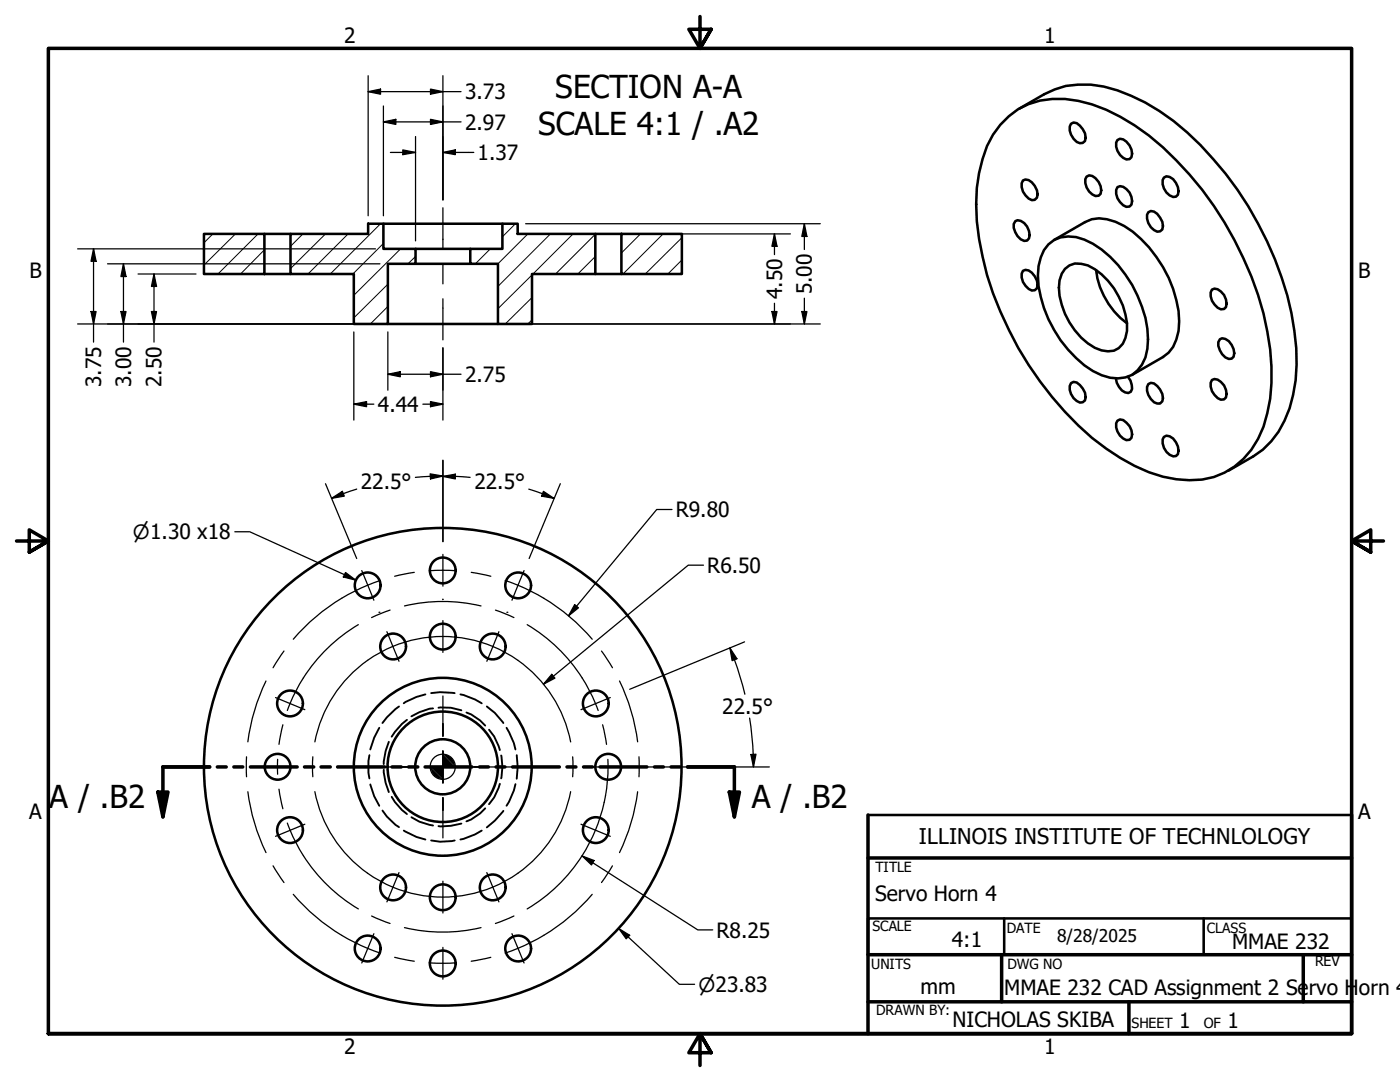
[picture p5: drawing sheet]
<svg xmlns="http://www.w3.org/2000/svg" width="279mm" height="216mm" viewBox="0 0 279 216" stroke-linecap="round" stroke-linejoin="round" font-family="sans-serif">
<!-- layer: Hatch (ANSI) -->
<g fill="none" stroke="#000" stroke-width=".2">
<path d="M42.5 46.7l-1.8 1.8M47 46.7l-6.3 6.2M51.5 46.7l-8 8M52.8 54.4l-.3 .3M52.8 49.8l-4.8 4.9M60.5 46.7l-2.5 2.4M65 46.7l-7 6.9M69.5 46.7l-8 8M75.9 44.6l-10 10.1M76.5 48.6l-6.1 6.1M77.4 56.7l-6.8 6.7M79.9 49.7l-9.3 9.2"/>
<path d="M82.9 51.2l-1.5 1.4M97.9 49.7l-3 2.9M102.9 44.6l-2.6 2.6M105.3 46.7l-5.9 5.9M106.2 59.4l-5.4 5.2M106.2 54.9l-6.8 6.7M109.9 46.7l-10.5 10.5M114.4 46.7l-8 8M118.8 51.2l-3.5 3.5M118.8 46.7l-7.9 8M127.8 46.7l-3.8 3.8M132.3 46.7l-8 8"/>
<path d="M136.1 51.9l-2.8 2.8M136.1 47.4l-7.3 7.3M77.4 61.2l-3.5 3.4M106.2 63.8l-.9 .8"/>
</g>
<!-- layer: Hidden (ANSI) -->
<g fill="none" stroke="#000" stroke-width=".38">
<path d="M84.9 138.6l-1.8 .5-2.5 1.2M86 138.3l1.8-.2 2.9 .2M91.9 138.6l2.9 1 1.3 .7M73.7 150.7l-.2 1.1v2.4l.2 1.1M73.9 156.5l.8 2.4 1 1.9M75.7 145.2l-1 2-.8 2.3M76.6 153.6l.4 2.6 .6 1.9M77.6 148l-.6 1.9-.4 2.6M78.2 159l.6 1 1.4 1.6 1 .8M79.6 141l-2.4 2.1-.9 1.2M81.2 143.6l-1 .9-2 2.5M86.4 141.4h-.7l-2 .7-1.6 .8"/>
<path d="M87.5 141.2h2.5l2.1 .5M93.1 142.2l.9 .4 1.8 1.2 1 1M97.2 141l1.5 1.2 1.8 2.1M97.6 145.6l1 1.3 1.2 2.8M99.8 156.4l-1.2 2.7-1 1.4M100 150.7a10.4 10.4 0 0 1 0 4.6M101.1 145.2l1.5 3.1 .3 1.2M102.9 156.5l-.3 1.2-1 2.3-.5 .8M103.1 150.7l.2 2.3-.2 2.4M76.3 161.7l.9 1.2 1.7 1.7 .7 .4M80.6 165.7l2.5 1.3 1.8 .5M82.1 163.1l1.6 .9 2.7 .7"/>
<path d="M86 167.7l1.8 .3 2.9-.3M92.1 164.3l-2.1 .5h-2.5M96.1 165.7l-1.3 .8-2.9 1M96.8 161.3l-1 1-1.8 1.2-.9 .4M100.5 161.8l-1.8 2-1.5 1.3"/>
</g>
<!-- layer: Visible (ANSI) -->
<g fill="none" stroke="#000" stroke-width=".51">
<path d="M199.6 24.9a14.7 14.7 0 0 1 12.9-5.2 32.2 32.2 0 0 1 16.8 7.4 68.2 68.2 0 0 1 23.6 39.1 36.9 36.9 0 0 1-.7 19 15.3 15.3 0 0 1-17.4 10.4 30.3 30.3 0 0 1-14-6.1 65.3 65.3 0 0 1-19.4-23.7 57.5 57.5 0 0 1-6.6-25 28.1 28.1 0 0 1 3.4-13.9zM203.5 21.7l4.9-2.9a16.1 16.1 0 0 1 11.9-1.5 39.6 39.6 0 0 1 19.3 11.7 70.1 70.1 0 0 1 18.1 33.5 37.1 37.1 0 0 1-.3 19 17.2 17.2 0 0 1-7.3 9.6l-4.9 2.8M204.2 36a1.78 1.78 0 0 1 2.3 1.1 1.93 1.93 0 0 1 0 2.8 2.29 2.29 0 0 1-2.3-1.7l-.3-.9v-.7zM213.7 24.7l.5-.3a3.2 3.2 0 0 1 2.5 3.1l-.2 .6-.4 .4-.6 .1a2.96 2.96 0 0 1-1.8-3.9zM216.9 35.2l.5-.2a3 3 0 0 1 2.2 3.7l-.3 .4a2.3 2.3 0 0 1-2.4-1.7l-.3-.9v-.7zM223 37.3l.5-.2a2.95 2.95 0 0 1 2.3 3.7l-.4 .4a2.3 2.3 0 0 1-2.4-1.6l-.2-.9v-.8zM223 27.9l.5-.2a3 3 0 0 1 2.3 3.7l-.4 .4a2.3 2.3 0 0 1-2.4-1.7l-.2-.8v-.9zM232.3 35.4a1.73 1.73 0 0 1 2.4 1.1 2.03 2.03 0 0 1 0 2.7 2.51 2.51 0 0 1-2.7-2.4v-.9zM40.7 46.7h12.1v8h-12.1zM52.8 54.7h5.2M52.8 46.7h5.2M58 46.7h15.5v-2.1h3v5.1h6.4v2.9h-5.5v12h-6.8v-9.9h-12.6z"/>
<path d="M76.5 44.6h23.8M82.9 52.6h11M82.9 49.7h11M93.9 49.7h6.4v-5.1h3v2.1h15.5v8h-12.6v9.9h-6.8v-12h-5.5zM118.8 54.7h5.2M118.8 46.7h5.2M124 46.7h12.1v8h-12.1zM202.6 44.1a1.82 1.82 0 0 1 2.4 1.1 2.1 2.1 0 0 1 0 2.8 2.19 2.19 0 0 1-2.4-1.6l-.3-.9v-.8zM204.2 54a1.78 1.78 0 0 1 2.3 1.1l.4 .9 .2 .8-.2 .7-.4 .4a2.29 2.29 0 0 1-2.3-1.6l-.3-.9v-.8zM209.2 48.8a6.2 6.2 0 0 1 7.2-1 22.4 22.4 0 0 1 11.5 13.4 16.7 16.7 0 0 1 .7 10.1 5.7 5.7 0 0 1-7 4.1 13.8 13.8 0 0 1-6.8-4 24.2 24.2 0 0 1-7.7-16.4 9 9 0 0 1 2.1-6.2zM210.4 47.9l6.1-3.6a6.7 6.7 0 0 1 6.1 0 21.3 21.3 0 0 1 9.5 9 21.4 21.4 0 0 1 3.1 12.7 6.9 6.9 0 0 1-3.1 5.2l-6.2 3.6M212.5 53.7l.9-.7a5.3 5.3 0 0 1 5.1 .7 15 15 0 0 1 6.4 12.3 4.2 4.2 0 0 1-2.6 4 6.3 6.3 0 0 1-5.2-1.5 14.4 14.4 0 0 1-5.6-12.6l.4-1.3z"/>
<path d="M218.8 53.9a15.5 15.5 0 0 0 6.1 10.6M229.2 42.4a1.66 1.66 0 0 1 2.3 1l.5 .9 .1 .8-.1 .7-.5 .4a2.29 2.29 0 0 1-2.3-1.7l-.3-.9v-.7zM241.9 57.8l.5-.2a2.95 2.95 0 0 1 2.3 3.7l-.4 .4a2.3 2.3 0 0 1-2.4-1.7l-.3-.9v-.7zM77.4 64.6h22M213.7 76.5l.5-.3a3.2 3.2 0 0 1 2.5 3l-.2 .7-.4 .4a2.29 2.29 0 0 1-2.4-1.7l-.2-.8v-.8zM225.1 75.2a2.8 2.8 0 0 1 .6 3 1.7 1.7 0 0 1-2.4-1l-.4-.8-.2-.9M229.2 76.6l.5-.2a3.2 3.2 0 0 1 2.4 3l-.1 .7-.5 .4a2.26 2.26 0 0 1-2.3-1.7l-.3-.8v-.8zM241.9 75.8l.5-.2a2.95 2.95 0 0 1 2.3 3.7l-.4 .4a2.3 2.3 0 0 1-2.4-1.7l-.3-.8v-.8zM243.5 67.7a1.79 1.79 0 0 1 2.3 1.1 2.03 2.03 0 0 1 0 2.8 2.19 2.19 0 0 1-2.3-1.7l-.4-.9v-.7zM223 83.9l.5-.2a3 3 0 0 1 2.3 3.7l-.4 .4a2.3 2.3 0 0 1-2.4-1.7l-.2-.8v-.8zM232.3 87.2a1.73 1.73 0 0 1 2.4 1.1 2.03 2.03 0 0 1 0 2.7 2.51 2.51 0 0 1-2.7-2.5v-.8z"/>
<circle cx="73.4" cy="116.8" r="2.57"/>
<circle cx="88.4" cy="113.8" r="2.57"/>
<circle cx="103.4" cy="116.8" r="2.57"/>
<circle cx="78.5" cy="129" r="2.57"/>
<circle cx="88.4" cy="127" r="2.57"/>
<circle cx="98.3" cy="129" r="2.57"/>
<circle cx="55.4" cy="153" r="2.57"/>
<circle cx="57.9" cy="140.4" r="2.57"/>
<circle cx="88.4" cy="153" r="17.8"/>
<circle cx="88.4" cy="153" r="5.5"/>
<circle cx="88.4" cy="153" r="11"/>
<circle cx="88.4" cy="153" r="47.7"/>
<circle cx="118.9" cy="140.4" r="2.57"/>
<circle cx="121.4" cy="153" r="2.57"/>
<circle cx="57.9" cy="165.6" r="2.57"/>
<circle cx="78.5" cy="177.1" r="2.57"/>
<circle cx="88.4" cy="179" r="2.57"/>
<circle cx="98.3" cy="177.1" r="2.57"/>
<circle cx="118.9" cy="165.6" r="2.57"/>
<circle cx="73.4" cy="189.3" r="2.57"/>
<circle cx="88.4" cy="192.2" r="2.57"/>
<circle cx="103.4" cy="189.3" r="2.57"/>
</g>
<!-- layer: Section Line (ANSI) -->
<g fill="none" stroke="#000" stroke-width=".7">
<path d="M31.5 158.1h2l-1 4.9zM41.8 153h-9.3v10M43.4 153h1.7M46.7 153h1.8M50 153h9.3M60.8 153h1.8M64.1 153h1.8M67.4 153h9.4M78.2 153h1.9M81.5 153h1.9M84.8 153h9.4M95.7 153h1.8"/>
<path d="M99 153h1.8M102.3 153h9.3M113.2 153h1.7M116.5 153h1.7M119.8 153h9.3M130.6 153h1.8M133.9 153h1.8M137.2 153h9.4v10M145.5 158.1h2.1l-1 4.9z"/>
</g>
<path d="M31.5 158.1h2l-1 4.9zM145.5 158.1h2.1l-1 4.9z" fill="#000"/>
<!-- layer: Border (ANSI) -->
<path d="M139.7 3.3v6.4l-2.2-3.9h4.4l-2.2 3.9 2.2-3.9M3.3 107.9h6.4l-3.9-2.2v4.5l3.9-2.3-3.9 2.3M276.1 107.9h-6.4l3.9-2.2v4.5l-3.9-2.3 3.9 2.3M173.2 171.2h96.5M173.2 162.6v43.6M269.7 162.6v43.6h-260h260v-196.5h-260v196.5M173.2 190.5h96.5M173.2 199.9h96.5M199.9 190.5v9.4M225.3 199.9v6.3M260.1 190.5v9.4M141.9 210.1l-2.2-3.9 2.2 3.9h-4.4l2.2-3.9v6.4" fill="none" stroke="#000" stroke-width=".7"/>
<!-- layer: Title (ANSI) -->
<path d="M173.2 162.6h96.5M173.2 183.3h96.5v7.2h-96.5zM200.4 183.3v7.2M240.2 183.3v7.2M173.2 206.2h96.5" fill="none" stroke="#000" stroke-width=".51"/>
<!-- layer: Dimension (ANSI) -->
<g fill="none" stroke="#000" stroke-width=".25">
<path d="M73.5 18.3l2.4-.5v1zM73.5 18.3h18.5M73.5 15.1v28M85.9 17.8l2.5 .5-2.5 .5zM88.4 15.1v24.8M76.5 24.3l2.5-.5v1zM76.5 24.3h15.5M76.5 21.1v22M77.9 30.4h5M80.4 29.9l2.5 .5-2.5 .5zM82.9 27.2v20.9M85.9 23.8l2.5 .5-2.5 .5z"/>
<path d="M88.4 30.4l2.5-.5v1zM88.4 30.4h6.2M15.5 49.7h59.4M18.7 49.7l.5 2.4h-1zM18.7 49.7v18.6M21.5 52.6h54.3M24.6 52.6l.5 2.6h-1zM24.6 52.6v15.7M27.6 54.7h11.5M30.7 54.7l.5 2.5h-1zM30.7 54.7v13.6M104.9 44.6h58.8"/>
<path d="M120.4 46.7h37.3M154.6 46.7l.5 2.4h-1zM154.6 46.7v4.1M160.5 44.6l.5 2.6h-1zM160.5 44.6v5.2M160.5 59.5v5.1M15.5 64.6h60.3M18.2 62.2h1l-.5 2.4zM24.1 62.2h1l-.5 2.4zM30.2 62.2h1l-.5 2.4zM70.6 66.2v17.6M77.4 74.7l2.5-.5v1z"/>
<path d="M77.4 74.7h14.6M77.4 66.2v11.7M85.9 74.2l2.5 .5-2.5 .5zM88.4 69.4v14.4M101 64.6h62.7M154.1 62.2h1l-.5 2.4zM154.6 60.5v4.1M160 62.2h1l-.5 2.4zM65 96.5l6.2 14.9M66.2 99.4l2.1-1.4 .4 1zM68.5 98.6l-2.3 .8M70.6 80.6l2.6-.5v1.1z"/>
<path d="M70.6 80.6h4M71.2 97.6l-2.7 .9M84.4 80.6h4M85.9 94.6l2.5 .4-2.5 .6zM85.9 95l-3 .3M85.9 80.1l2.5 .5-2.5 .6zM88.4 95.1l2.5-.5v1zM88.4 95.1l5.4 .2M88.4 91.8v16.3M88.4 95l-2.5 .1M105.5 97.6l2.7 .9M108.3 98.6l2.3 .8"/>
<path d="M108.5 98l2.1 1.4-2.5-.4zM111.8 96.5l-6.2 14.9M46.9 106.1h2.9l21.2 9.7M69 114.2l2 1.6-2.5-.7zM88.4 119.6h.1M134.1 101.7h-3l-17.6 21.2M140.4 112.8h-3l-28.9 23.7M75.6 122.2h.1M101.2 122.2h.1M110.1 134.6l.6 .7-2.2 1.2zM114.7 120.6l.7 .7-1.9 1.6zM145.7 129.3l1.4 2.1-1 .4z"/>
<path d="M145.7 129.3l1.6 4.6 1.4 4.6M148.6 128.1l-22.9 9.4M128.8 153h24.7M149.6 143.3l.4 3.2 .3 4M149.9 150.6l1-.1-.5 2.5zM150.4 150.5v2.5M116.2 170.8l2.4 .9-.6 .9zM116.2 170.8l23.1 14.7h2.9M123.5 185.3l2.2 1.3-.7 .7zM123.5 185.3l12.1 11.1h3"/>
<circle cx="88.4" cy="153" r="2.51"/>
</g>
<g fill="#000">
<path d="M73.5 18.3l2.4-.5v1zM85.9 17.8l2.5 .5-2.5 .5zM76.5 24.3l2.5-.5v1zM80.4 29.9l2.5 .5-2.5 .5zM85.9 23.8l2.5 .5-2.5 .5zM88.4 30.4l2.5-.5v1zM18.7 49.7l.5 2.4h-1zM24.6 52.6l.5 2.6h-1zM30.7 54.7l.5 2.5h-1zM154.6 46.7l.5 2.4h-1zM160.5 44.6l.5 2.6h-1zM18.2 62.2h1l-.5 2.4z"/>
<path d="M24.1 62.2h1l-.5 2.4zM30.2 62.2h1l-.5 2.4zM77.4 74.7l2.5-.5v1zM85.9 74.2l2.5 .5-2.5 .5zM154.1 62.2h1l-.5 2.4zM160 62.2h1l-.5 2.4zM66.2 99.4l2.1-1.4 .4 1zM70.6 80.6l2.6-.5v1.1zM85.9 80.1l2.5 .5-2.5 .6zM85.9 94.6l2.5 .4-2.5 .6zM88.4 95.1l2.5-.5v1zM108.5 98l2.1 1.4-2.5-.4z"/>
<path d="M69 114.2l2 1.6-2.5-.7zM110.1 134.6l.6 .7-2.2 1.2zM114.7 120.6l.7 .7-1.9 1.6zM145.7 129.3l1.4 2.1-1 .4zM149.9 150.6l1-.1-.5 2.5zM116.2 170.8l2.4 .9-.6 .9zM123.5 185.3l2.2 1.3-.7 .7z"/>
<path d="M85.9 153l2.5 2.5a2.39 2.39 0 0 1-2.5-2.5z" fill-rule="evenodd"/>
<path d="M88.4 150.5l2.5 2.5h-5l2.5 2.5z" fill-rule="evenodd"/>
<path d="M88.4 150.5a2.49 2.49 0 0 1 2.5 2.5z" fill-rule="evenodd"/>
</g>
<!-- layer: Centerline (ANSI) -->
<g fill="none" stroke="#000" stroke-width=".25">
<path d="M88.4 41.5v8.2M88.4 52.6v4M88.4 59.6v8.2M75.9 115.8a39.2 39.2 0 0 0-17.4 11.8M82.7 114.2l-3.9 .8M91.1 113.9h-5.4M94 114.2l4 .8M100.8 115.8a39.2 39.2 0 0 1 17.4 11.8M53.1 135.9a39.2 39.2 0 0 0-3.6 12.1M56.7 129.9l-2.2 3.3M71.5 124.6a33 33 0 0 0-14.2 17.2M77.8 121.7l-3.6 1.5"/>
<path d="M96 120.9a33 33 0 0 0-15.3 0M98.9 121.7l3.7 1.5M105.2 124.6a33 33 0 0 1 14.2 17.2M120 129.9l2.2 3.3M123.6 135.9a39.2 39.2 0 0 1 3.7 12.1M49.2 151v4M49.5 158a39.2 39.2 0 0 0 3.6 12.1M55.4 151.5v3M55.7 157.5l.8 3.9M56.5 144.6l-.8 3.9M62.4 151v4M62.8 158a26 26 0 0 0 25.6 21 26 26 0 0 0 25.5-21"/>
<path d="M62.8 148a26 26 0 0 1 25.6-21 26 26 0 0 1 25.5 21M114.3 151v4M120.3 144.6l.7 3.9M121.3 151.5a33 33 0 0 1-16.1 29.9M127.3 158a39.2 39.2 0 0 1-3.7 12.1M127.5 151v4M54.5 172.8l2.2 3.3M57.3 164.2l1.5 3.4 1.7 3.1M58.5 178.5a39.2 39.2 0 0 0 17.4 11.7M60.5 170.7a33 33 0 0 0 11 10.7M118.2 178.5a39.2 39.2 0 0 1-17.4 11.7M122.2 172.8l-2.2 3.3"/>
<path d="M74.2 182.8l3.6 1.5M78.8 191l3.9 .8M80.7 185.1a33 33 0 0 0 15.3 0M85.7 192.1h5.4M98 191l-4 .8M102.6 182.8l-3.7 1.5"/>
</g>
<!-- layer: Center Mark (ANSI) -->
<g fill="none" stroke="#000" stroke-width=".25">
<path d="M72.2 113.9l2.4 5.9M88.4 110.6v6.4M104.6 113.9l-2.4 5.9M55 139.2l5.8 2.4M77.2 126l2.4 6M88.4 123.8v6.4M88.4 138.9v8M99.6 126l-2.4 6M121.8 139.2l-5.8 2.4M52.2 153h6.3M74.2 153h8M85.2 153h6.4"/>
<path d="M88.4 149.9v6.3M88.4 159.2v8M94.6 153h8M118.2 153h6.4M60.8 164.5l-5.8 2.4M79.6 174.1l-2.4 5.9M88.4 175.8v6.4M97.2 174.1l2.4 5.9M116 164.5l5.8 2.4M74.6 186.3l-2.4 5.9M88.4 189v6.4M102.2 186.3l2.4 5.9"/>
</g>
<g font-size="6.3">
<text x="110.8" y="19.5">SECTION A-A</text>
<text x="107.4" y="27">SCALE 4:1 / .A2</text>
<text x="9.8" y="161.3">A / .B2</text>
<text x="150.1" y="161.3">A / .B2</text>
</g>
<text font-size="4.3" x="183.4" y="168.5">ILLINOIS INSTITUTE OF TECHNLOLOGY</text>
<g font-size="4.2">
<text x="68.7" y="8.6">2</text>
<text x="208.4" y="8.6">1</text>
<text x="92.8" y="19.8">3.73</text>
<text x="92.8" y="25.8">2.97</text>
<text x="95.3" y="31.9">1.37</text>
<text x="5.9" y="55.5">B</text>
<text x="156.1" y="59.7" transform="rotate(-90 156.1 59.7)">4.50</text>
<text x="162.1" y="58.7" transform="rotate(-90 162.1 58.7)">5.00</text>
<text x="271.1" y="55.5">B</text>
<text x="20.2" y="77.2" transform="rotate(-90 20.2 77.2)">3.75</text>
<text x="26.2" y="77.2" transform="rotate(-90 26.2 77.2)">3.00</text>
<text x="32.3" y="77.2" transform="rotate(-90 32.3 77.2)">2.50</text>
<text x="92.8" y="76.2">2.75</text>
<text x="75.4" y="82.2">4.44</text>
<text x="72" y="97.7">22.5°</text>
<text x="94.7" y="97.7">22.5°</text>
<text x="134.9" y="103.2">R9.80</text>
<text x="141.2" y="114.3">R6.50</text>
<text x="144.1" y="142.4">22.5°</text>
<text x="5.8" y="163.4">A</text>
<text x="271" y="163.4">A</text>
<text x="174.6" y="179.7">Servo Horn 4</text>
<text x="143" y="187.1">R8.25</text>
<text x="189.9" y="189">4:1</text>
<text x="245.9" y="189.4">MMAE 232</text>
<text x="183.7" y="198.3">mm</text>
<text x="200.4" y="198.5">MMAE 232 CAD Assignment 2 Se</text>
<text x="261.2" y="198.5">rvo Horn 4</text>
<text x="190.1" y="204.9">NICHOLAS SKIBA</text>
<text x="235.3" y="205.1">1</text>
<text x="245" y="205.1">1</text>
<text x="68.7" y="210.3">2</text>
<text x="208.4" y="210.3">1</text>
</g>
<g font-size="3.9">
<text x="26.5" y="107.6">⌀1.30 x18</text>
<text x="139.4" y="197.9">⌀23.83</text>
</g>
<text font-size="3.5" x="210.9" y="188">8/28/2025</text>
<g font-size="2.8">
<text x="174.8" y="173.9">TITLE</text>
<text x="174.1" y="185.9">SCALE</text>
<text x="200.9" y="186.1">DATE</text>
<text x="240.9" y="186.1">CLASS</text>
<text x="173.9" y="193.3">UNITS</text>
<text x="201" y="193.3">DWG NO</text>
<text x="262.4" y="192.7">REV</text>
<text x="174.9" y="202.5">DRAWN BY:</text>
<text x="225.8" y="205.1">SHEET</text>
<text x="240.2" y="205.1">OF</text>
</g>
</svg>
